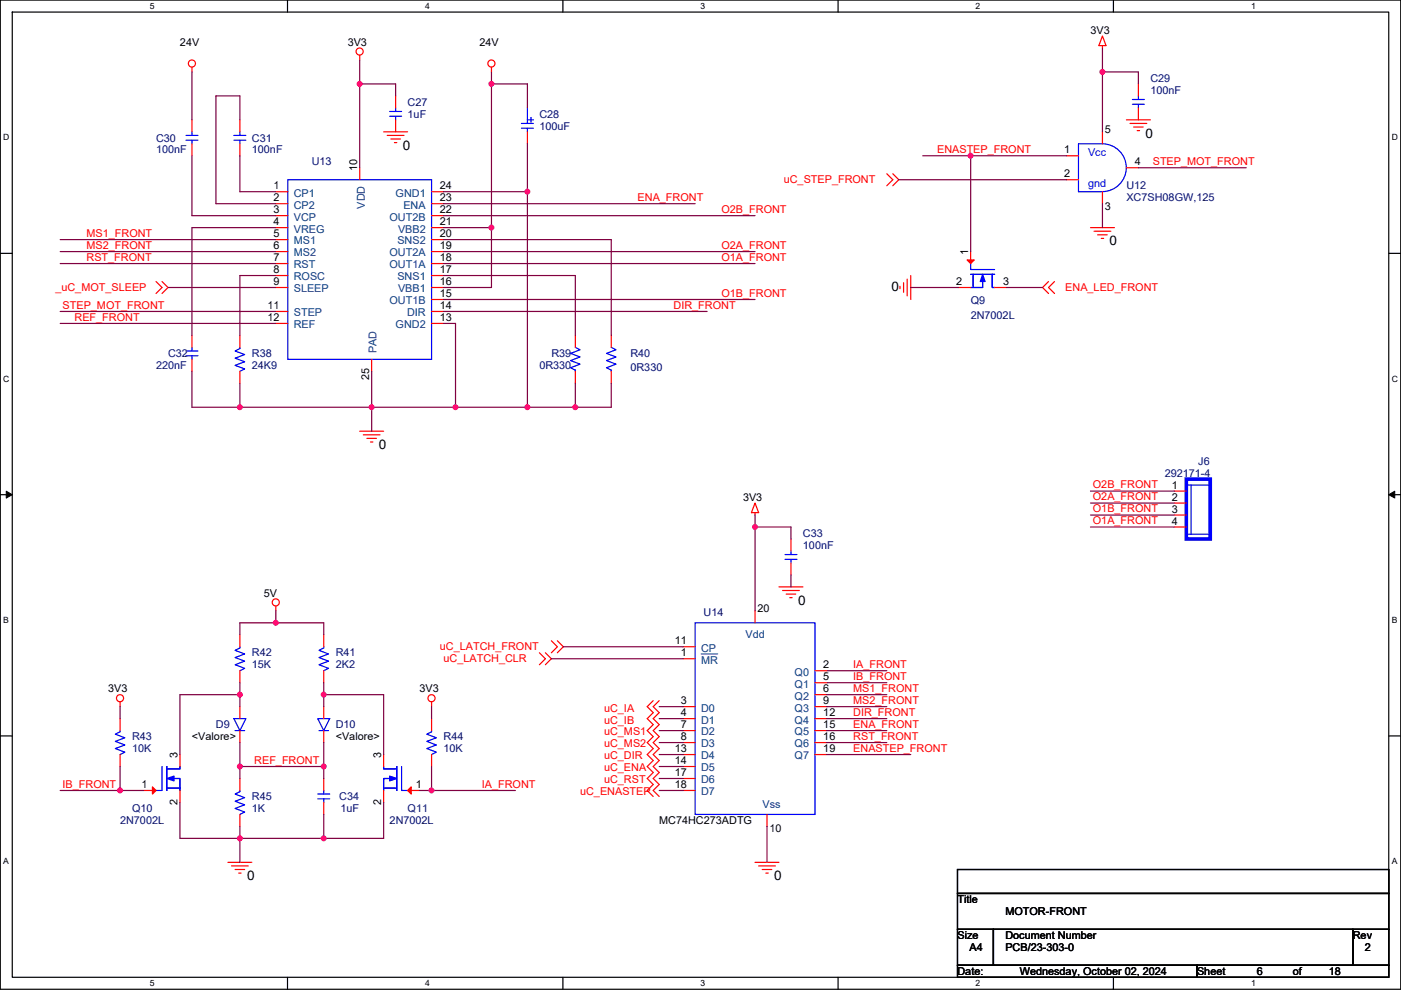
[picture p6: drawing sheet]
<svg xmlns="http://www.w3.org/2000/svg" width="297mm" height="210mm" viewBox="0 0 297 210" stroke-linecap="round" stroke-linejoin="round" font-family="sans-serif">
<path d="M.1 0h296.9v209.8h-296.9zM2.6 2.6h291.8v204.7h-291.8z" fill="none" stroke="#000" stroke-width=".25"/>
<g fill="#fff">
<path d="M31.8 .3h1v2h-1z"/>
<path d="M31.8 207.5h1v2.1h-1z"/>
</g>
<path d="M61 0v2.6M61 207.3v2.5" fill="none" stroke="#000" stroke-width=".25"/>
<g fill="#fff">
<path d="M90.1 .3h1v2h-1z"/>
<path d="M90.1 207.5h1v2.1h-1z"/>
</g>
<path d="M119.3 0v2.6M119.3 207.3v2.5" fill="none" stroke="#000" stroke-width=".25"/>
<g fill="#fff">
<path d="M148.5 .3h1v2h-1z"/>
<path d="M148.5 207.5h1v2.1h-1z"/>
</g>
<path d="M177.7 0v2.6M177.7 207.3v2.5" fill="none" stroke="#000" stroke-width=".25"/>
<g fill="#fff">
<path d="M206.9 .3h1v2h-1z"/>
<path d="M206.9 207.5h1v2.1h-1z"/>
</g>
<path d="M236.1 0v2.6M236.1 207.3v2.5" fill="none" stroke="#000" stroke-width=".25"/>
<g fill="#fff">
<path d="M265.2 .3h1v2h-1z"/>
<path d="M265.2 207.5h1v2.1h-1z"/>
<path d="M.7 28.2h1.3v2h-1.3z"/>
<path d="M295.1 28.2h1.3v2h-1.3z"/>
<path d="M.7 79.3h1.3v2.1h-1.3z"/>
<path d="M295.1 79.3h1.3v2.1h-1.3z"/>
</g>
<path d="M.1 53.7h2.5M294.4 53.7h2.6" fill="none" stroke="#000" stroke-width=".25"/>
<g fill="#fff">
<path d="M.7 130.5h1.2v2h-1.2z"/>
<path d="M295.1 130.5h1.2v2h-1.2z"/>
</g>
<path d="M.1 104.9h2.5M294.4 104.9h2.6" fill="none" stroke="#000" stroke-width=".25"/>
<path d="M1.3 104.2l1.3 .7-1.3 .7zM294.4 104.9l1.3-.7v1.4z" fill="#000" stroke="#000" stroke-width=".21"/>
<g fill="#fff">
<path d="M.7 181.7h1.2v2h-1.2z"/>
<path d="M295.1 181.7h1.2v2h-1.2z"/>
</g>
<path d="M.1 156.1h2.5M294.4 156.1h2.6M203 184.4h91.4v5.1h-91.4zM203 189.5h91.4v7.6h-91.4zM203 197.1h7.6v7.6h-7.6zM210.6 197.1h76.2v7.6h-76.2zM286.8 197.1h7.6v7.6h-7.6zM203 204.7h50.8v2.6h-50.8zM253.8 204.7h40.6v2.6h-40.6z" fill="none" stroke="#000" stroke-width=".25"/>
<g fill="none" stroke="#f00" stroke-width=".25">
<path d="M40.7 14.2v1.1M76.3 11.7v1M104.2 14.2v1.1M233.7 9.7v.5M233.7 7.6l.8 2.1h-1.5zM241.4 17.8v2.5M40.7 30.5v2.5M40.7 25.4v2.6M50.9 30.5v2.5M50.9 25.4v2.6M76.3 35.6v2.5M81.3 28h5.1"/>
<path d="M82.1 28.7h3.6M82.9 29.5h2M83.6 30.2h.5M83.9 25.4v2.6M83.9 20.3v2.6M111.8 22.9h.1M111.8 28v2.5M188 36.9l1.3 1.2-1.3 1.3M189.3 36.9l1.3 1.2-1.3 1.3M226.1 33h2.6M226.1 38.1h2.6M233.7 28v2.5"/>
<path d="M238.8 25.4h5.1M238.8 35.6h2.6M239.6 26.2h3.5M240.3 26.9h2.1M241.1 27.7h.5M241.4 22.9v2.5M33.1 59.7l1.3 1.3-1.3 1.3M34.4 59.7l1.2 1.3-1.2 1.3M58.5 40.7h2.5M58.5 43.2h2.5M58.5 45.7h2.5M58.5 48.3h2.5"/>
<path d="M58.5 50.8h2.5M58.5 53.4h2.5M58.5 55.9h2.5M58.5 58.4h2.5M91.5 40.7h2.5M91.5 43.2h2.5M91.5 45.7h2.5M91.5 48.3h2.5M91.5 50.8h2.5M91.5 53.4h2.5M91.5 55.9h2.5M91.5 58.4h2.5"/>
<path d="M191.6 60v2M192.3 59.2v3.6M193.1 58.4v5.1M205.8 53.4v2.5M222.3 59.7l-1.3 1.3 1.3 1.3M223.6 59.7l-1.3 1.3 1.3 1.3M231.2 48.3h5.1M232 49h3.5M232.7 49.8h2.1M233.5 50.6h.5M233.7 40.7v2.5M40.7 76.2v2.6"/>
<path d="M40.7 71.1v2.6M50.9 78.8v2.5M50.9 71.1v2.6M58.5 61h2.5M58.5 66.1h2.5M58.5 68.6h2.5M78.8 76.2v2.6M91.5 61h2.5M91.5 63.5h2.5M91.5 66.1h2.5M91.5 68.6h2.5M122 71.1v2.6"/>
<path d="M122 78.8v2.5M129.6 71.1v2.6M129.6 78.8v2.5M190.8 60.7v.5M203.3 61h2.5M210.9 61h2.5M76.3 91.5h5M77 92.2h3.6M77.8 93h2M78.5 93.7h.6M160.1 106.7l.7 2h-1.5zM160.1 108.7v.5"/>
<path d="M167.7 114.3v2.6M167.7 119.4v2.5M249 104.2h2.5M249 106.7h2.5M249 109.2h2.5M249 111.8h2.5M50.9 134.6v2.6M58.5 128.5v1.1M68.6 134.6v2.6M114.4 138.5l1.2 1.2-1.2 1.3M115.6 138.5l1.3 1.2-1.3 1.3M116.9 135.9l1.3 1.3-1.3 1.3"/>
<path d="M118.2 135.9l1.2 1.3-1.2 1.3M144.8 137.2h2.6M144.8 139.7h2.6M160.1 129.6v2.5M165.2 124.5h5M165.9 125.2h3.6M166.7 126h2M167.4 126.8h.6M25.5 148.9v1M25.5 152.4v2.6M50.9 142.3v2.5M50.9 149.9v2.5"/>
<path d="M50.9 155v2.5M68.6 149.9v2.5M68.6 155v2.5M68.6 142.3v2.5M91.5 148.9v1M91.5 152.4v2.6M138.5 148.6l-1.3 1.3 1.3 1.3-1.3 1.2 1.3 1.3-1.3 1.3 1.3 1.2-1.3 1.3 1.3 1.3-1.3 1.2 1.3 1.3-1.3 1.3 1.3 1.3-1.3 1.2 1.3 1.3-1.3 1.3 1.3 1.2M139.8 148.6l-1.3 1.3 1.3 1.3-1.3 1.2 1.3 1.3-1.3 1.3 1.3 1.2-1.3 1.3 1.3 1.3-1.3 1.2 1.3 1.3-1.3 1.3 1.3 1.3-1.3 1.2 1.3 1.3-1.3 1.3 1.3 1.2M144.8 149.9h2.6M144.8 152.4h2.6M144.8 155h2.6M144.8 157.5h2.6"/>
<path d="M172.8 142.3h2.5M172.8 144.8h2.5M172.8 147.3h2.5M172.8 149.9h2.5M172.8 152.4h2.5M172.8 155h2.5M172.8 157.5h2.5M25.5 160v2.6M30.5 167.7h2.6M38.2 167.7v2.5M38.2 160v2.6M50.9 172.7v2.6"/>
<path d="M50.9 165.1v2.6M68.6 170.2v2.5M68.6 165.1v2.6M81.3 167.7v2.5M81.3 160v2.6M86.4 167.7h2.6M91.5 160v2.6M144.8 160h2.6M144.8 162.6h2.6M144.8 165.1h2.6M144.8 167.7h2.6M162.6 172.7v2.6"/>
<path d="M172.8 160h2.5M48.3 182.9h5.1M49.1 183.7h3.5M49.8 184.4h2.1M50.6 185.2h.5M160.1 182.9h5.1M160.8 183.7h3.6M161.6 184.4h2M162.4 185.2h.5"/>
<circle cx="40.7" cy="13.5" r=".76"/>
<circle cx="76.2" cy="10.9" r=".76"/>
<circle cx="104.2" cy="13.5" r=".76"/>
<circle cx="58.5" cy="127.8" r=".76"/>
<circle cx="25.4" cy="148.1" r=".76"/>
<circle cx="91.5" cy="148.1" r=".76"/>
</g>
<g fill="none" stroke="#00f" stroke-width=".25">
<path d="M39.4 29.7h2.6M39.4 28.7h2.6M40.7 28v.7M40.7 29.7v.8M49.6 29.7h2.5M49.6 28.7h2.5M50.9 28v.7M50.9 29.7v.8M61 38.1h30.5v38.1h-30.5zM82.6 24.7h2.6M82.6 23.6h2.6M83.9 22.9v.7"/>
<path d="M83.9 24.7v.7M110.6 26.2h2.5M110.6 27.2h2.5M111.8 27.2v.8M111.8 22.9v3.3M112.1 25.4h1M112.6 24.9v1M233.7 30.5a5.1 5.1 0 0 1 5.1 5.1 5.1 5.1 0 0 1-5.1 5M233.7 30.5h-5v10.2h5M240.1 21.1h2.5M240.1 22.1h2.5M241.4 22.1v.8"/>
<path d="M241.4 20.3v.8M205.8 55.9v1.3h5.1M205.8 58.2h5.1M206.3 58.4v2.3M206.3 58.2v2.8M208.3 59.5v1.5h-2.5h2.5v-1M210.4 58.2v2.8h.5h-.5v-2.6M39.4 75.5h2.6M39.4 74.4h2.6M40.7 73.7v.7M40.7 75.5v.7M50.9 73.7v.2l-1.1 .5 2.1 .8-2.1 .8 2.1 .7-2.1 .8 2.1 .8-1 .5"/>
<path d="M122 73.7l1 .5-2 .8 2 .7-2 .8 2 .7-2 .8 1 .5v.3M129.6 73.7l1 .5-2 .8 2 .7-2 .8 2 .7-2 .8 1 .5v.3M166.4 117.6h2.6M166.4 118.6h2.6M167.7 118.6v.8M167.7 116.9v.7M251.5 102.9h5.1M251.5 113.3h5.1M252.5 102.9v10.4M50.9 137.2v.2l-1.1 .5 2.1 .8-2.1 .8 2.1 .7-2.1 .8 2.1 .8-1 .5M68.6 137.2v.2l-1 .5 2.1 .8-2.1 .8 2.1 .7-2.1 .8 2.1 .8-1.1 .5M147.4 132.1h25.4v40.6h-25.4z"/>
<path d="M25.5 155v.2l-1.1 .5 2.1 .8-2.1 .7 2.1 .8-2.1 .8 2.1 .7-1 .5M49.6 152.4h2.5l-1.2 2.6zM49.8 155h2.1M67.4 152.4h2.5l-1.3 2.6zM67.6 155h2.1M91.5 155v.2l-1 .5 2 .8-2 .7 2 .8-2 .8 2 .7-1 .5M34.4 162.6v5.1h-1.3M35.4 162.6v5.1M35.4 167.2h2.8M35.6 163.1h2.6v-.5v.5h-2.8M35.6 167.2h2.3M36.6 165.1h1.6v2.6v-2.6h-1.1"/>
<path d="M50.9 167.7v.2l-1.1 .5 2.1 .8-2.1 .7 2.1 .8-2.1 .8 2.1 .7-1 .5M67.4 169.4h2.5M67.4 168.4h2.5M68.6 167.7v.7M68.6 169.4v.8M81.3 167.2h2.8M81.6 167.2h2.3M82.4 165.1h-1.1v2.6v-2.6h1.6M83.9 163.1h-2.6v-.5v.5h2.8M84.1 162.6v5.1M85.2 162.6v5.1h1.2"/>
</g>
<g fill="#00f" stroke="#00f" stroke-width=".25">
<path d="M208.3 58.2l.5 1.5h-1z" fill-rule="evenodd"/>
<path d="M35.4 165.1l1.5-.5v1z" fill-rule="evenodd"/>
<path d="M82.6 164.6l1.5 .5-1.5 .5z" fill-rule="evenodd"/>
</g>
<g fill="#f00" stroke="#f00" stroke-width=".25">
<path d="M205 55.1h1.6l-.8 .8z"/>
<path d="M32.3 166.9l.8 .8-.8 .7z"/>
<path d="M86.4 167.7l.8-.8v1.5z"/>
</g>
<path d="M251.5 101.6h5.1v12.7h-5.1z" fill="none" stroke="#00f" stroke-width=".76"/>
<path d="M148.7 138.7h3.5" fill="none" stroke="#004080" stroke-width=".21"/>
<g fill="none" stroke="#800040" stroke-width=".25">
<path d="M40.7 15.3v10.1M76.3 12.7v5.1M76.3 17.8v17.8M76.3 17.8h7.6v2.5M104.2 15.3v2.5M104.2 17.8v30.5M104.2 17.8h7.6v5.1M233.7 10.2v5.1M233.7 15.3v12.7M233.7 15.3h7.7v2.5M40.7 33v12.7h17.8M50.9 25.4v-5.1h-5.1v22.9h12.7"/>
<path d="M50.9 33v7.7h7.6M111.8 30.5v10.2M190.6 38.1h35.5M195.6 33h10.2M205.8 33v20.4M205.8 33h20.3M241.4 35.6h22.8M12.8 53.4h45.7M12.8 50.8h45.7M12.8 55.9h45.7M58.5 48.3h-17.8v22.8M58.5 58.4h-7.6v12.7"/>
<path d="M94 43.2h53.4M94 45.7h66.1M94 50.8h35.6v20.3M94 58.4h28v12.7M94 48.3h10.2M94 40.7h17.8M94 53.4h66.1M94 55.9h66.1M104.2 48.3v12.7h-10.2M111.8 40.7v45.7M233.7 43.2v5.1M12.8 66.1h45.7"/>
<path d="M12.8 68.6h45.7M35.6 61h22.9M40.7 78.8v7.6h10.2M78.8 78.8v7.6M94 68.6h2.6v17.8M94 63.5h66.1M94 66.1h55.9M193.1 61h10.2M213.4 61h7.6M50.9 81.3v5.1M50.9 86.4h27.9M78.8 86.4h17.8"/>
<path d="M78.8 86.4v5.1M96.6 86.4h15.2M111.8 86.4h10.2M122 81.3v5.1M129.6 81.3v5.1h-7.6M160.1 109.2v2.6M160.1 111.8v17.8M160.1 111.8h7.6v2.5M231.2 104.2h17.8M231.2 106.7h17.8M231.2 109.2h17.8M231.2 111.8h17.8"/>
<path d="M58.5 132.1h-7.6v2.5M58.5 129.6v2.5M58.5 132.1h10.1v2.5M116.9 139.7h27.9M119.4 137.2h25.4M167.7 121.9v2.6M25.5 149.9v2.5M50.9 144.8v2.5M50.9 147.3h-12.7v12.7M50.9 157.5v5.1M50.9 147.3v2.6M68.6 144.8v2.5"/>
<path d="M68.6 157.5v5.1M68.6 147.3h12.7v12.7M68.6 147.3v2.6M91.5 149.9v2.5M139.8 149.9h5M139.8 152.4h5M139.8 155h5M139.8 157.5h5M175.3 142.3h12.7M175.3 144.8h12.7M175.3 147.3h12.7M175.3 149.9h12.7"/>
<path d="M175.3 152.4h12.7M175.3 155h12.7M175.3 157.5h12.7M12.8 167.7h12.7M25.5 162.6v5.1M25.5 167.7h5M38.2 170.2v7.6h12.7M50.9 162.6h17.7M50.9 177.8v5.1M50.9 162.6v2.5M50.9 175.3v2.5M50.9 177.8h17.7"/>
<path d="M68.6 162.6v2.5M68.6 172.7v5.1M81.3 170.2v7.6h-12.7M89 167.7h2.5M91.5 167.7h17.8M91.5 162.6v5.1M139.8 160h5M139.8 162.6h5M139.8 165.1h5M139.8 167.7h5M162.6 175.3v7.6M175.3 160h17.8"/>
</g>
<g fill="#f0f" stroke="#f0f" stroke-width=".25">
<circle cx="76.2" cy="17.8" r=".5"/>
<circle cx="104.2" cy="17.8" r=".5"/>
<circle cx="111.8" cy="86.4" r=".5"/>
<circle cx="111.8" cy="40.6" r=".5"/>
<circle cx="104.2" cy="48.3" r=".5"/>
<circle cx="96.6" cy="86.4" r=".5"/>
<circle cx="122" cy="86.4" r=".5"/>
<circle cx="50.8" cy="162.6" r=".5"/>
<circle cx="68.6" cy="162.6" r=".5"/>
<circle cx="50.8" cy="177.8" r=".5"/>
<circle cx="50.8" cy="147.3" r=".5"/>
<circle cx="68.6" cy="177.8" r=".5"/>
<circle cx="68.6" cy="147.3" r=".5"/>
<circle cx="58.5" cy="132.1" r=".5"/>
<circle cx="91.5" cy="167.6" r=".5"/>
<circle cx="25.4" cy="167.6" r=".5"/>
<circle cx="78.8" cy="86.4" r=".5"/>
<circle cx="50.8" cy="86.4" r=".5"/>
<circle cx="160.1" cy="111.8" r=".5"/>
<circle cx="233.7" cy="15.2" r=".5"/>
<circle cx="205.8" cy="33" r=".5"/>
</g>
<g font-size="2.8">
<text x="242.9" y="29.2">0</text>
<text x="85.4" y="31.7">0</text>
<text x="235.3" y="52">0</text>
<text x="189" y="61.7">0</text>
<text x="80.3" y="95.2">0</text>
<text x="169.2" y="128.2">0</text>
<text x="52.4" y="186.7">0</text>
<text x="164.1" y="186.7">0</text>
</g>
<g font-size="2.3">
<text x="38.2" y="9.7">24V</text>
<text x="73.7" y="9.7">3V3</text>
<text x="101.7" y="9.7">24V</text>
<text x="231.2" y="7.2">3V3</text>
<text x="234.3" y="28.2">5</text>
<text x="225.6" y="32.5">1</text>
<text x="240.6" y="35.1">4</text>
<text x="58" y="40.1">1</text>
<text x="75.7" y="36.3" transform="rotate(-90 75.7 36.3)">10</text>
<text x="93.3" y="40.1">24</text>
<text x="225.6" y="37.6">2</text>
<text x="58" y="42.7">2</text>
<text x="58" y="45.2">3</text>
<text x="58" y="47.8">4</text>
<text x="93.3" y="45.2">22</text>
<text x="93.3" y="42.7">23</text>
<text x="93.3" y="47.8">21</text>
<text x="234.3" y="44.5">3</text>
<text x="58" y="50.3">5</text>
<text x="58" y="52.8">6</text>
<text x="93.3" y="50.3">20</text>
<text x="93.3" y="52.8">19</text>
<text x="58" y="55.4">7</text>
<text x="58" y="57.9">8</text>
<text x="93.3" y="57.9">17</text>
<text x="93.3" y="55.4">18</text>
<text x="205.3" y="54.1" transform="rotate(-90 205.3 54.1)">1</text>
<text x="56.7" y="65.5">11</text>
<text x="58" y="60.5">9</text>
<text x="93.3" y="63">15</text>
<text x="93.3" y="65.5">14</text>
<text x="93.3" y="60.5">16</text>
<text x="202.8" y="60.5">2</text>
<text x="212.7" y="60.5">3</text>
<text x="56.7" y="68.1">12</text>
<text x="93.3" y="68.1">13</text>
<text x="78.3" y="80.6" transform="rotate(-90 78.3 80.6)">25</text>
<text x="157.5" y="106.2">3V3</text>
<text x="248.5" y="103.6">1</text>
<text x="248.5" y="106.2">2</text>
<text x="248.5" y="108.7">3</text>
<text x="248.5" y="111.3">4</text>
<text x="55.9" y="126.5">5V</text>
<text x="160.6" y="129.8">20</text>
<text x="143.1" y="136.7">11</text>
<text x="144.3" y="139.2">1</text>
<text x="174.6" y="141.7">2</text>
<text x="22.9" y="146.9">3V3</text>
<text x="89" y="146.9">3V3</text>
<text x="144.3" y="149.4">3</text>
<text x="174.6" y="144.3">5</text>
<text x="174.6" y="146.8">6</text>
<text x="174.6" y="149.4">9</text>
<text x="144.3" y="151.9">4</text>
<text x="144.3" y="154.4">7</text>
<text x="174.6" y="151.9">12</text>
<text x="174.6" y="154.4">15</text>
<text x="37.6" y="160.8" transform="rotate(-90 37.6 160.8)">3</text>
<text x="40.7" y="157">&lt;Valore&gt;</text>
<text x="71.2" y="157">&lt;Valore&gt;</text>
<text x="80.8" y="160.8" transform="rotate(-90 80.8 160.8)">3</text>
<text x="143.1" y="159.5">13</text>
<text x="144.3" y="157">8</text>
<text x="174.6" y="157">16</text>
<text x="174.6" y="159.5">19</text>
<text x="30" y="167.1">1</text>
<text x="88.2" y="167.1">1</text>
<text x="143.1" y="162.1">14</text>
<text x="143.1" y="164.6">17</text>
<text x="143.1" y="167.1">18</text>
<text x="37.6" y="170.7" transform="rotate(-90 37.6 170.7)">2</text>
<text x="80.8" y="170.7" transform="rotate(-90 80.8 170.7)">2</text>
<text x="139.8" y="174.8">MC74HC273ADTG</text>
<text x="163.1" y="176.6">10</text>
<text x="203" y="191.6">Title</text>
<text x="213.2" y="194.1">MOTOR-FRONT</text>
<text x="203" y="199.2">Size</text>
<text x="205.5" y="201.7">A4</text>
<text x="213.2" y="199.2">Document Number</text>
<text x="213.2" y="201.7">PCB/23-303-0</text>
<text x="286.8" y="199.2">Rev</text>
<text x="289.4" y="201.7">2</text>
<text x="203" y="206.8">Date:</text>
<text x="216.2" y="206.8">Wednesday, October 02, 2024</text>
<text x="253.8" y="206.8">Sheet</text>
<text x="266.5" y="206.8">6</text>
<text x="274.1" y="206.8">of</text>
<text x="281.7" y="206.8">18</text>
</g>
<g font-size="2.3" fill="#000080">
<text x="243.9" y="17.3">C29</text>
<text x="86.4" y="22.4">C27</text>
<text x="243.9" y="19.9">100nF</text>
<text x="86.4" y="24.9">1uF</text>
<text x="114.4" y="24.9">C28</text>
<text x="114.4" y="27.5">100uF</text>
<text x="33.1" y="30">C30</text>
<text x="33.1" y="32.6">100nF</text>
<text x="53.4" y="30">C31</text>
<text x="53.4" y="32.6">100nF</text>
<text x="66.1" y="35.1">U13</text>
<text x="238.8" y="40.2">U12</text>
<text x="238.8" y="42.7">XC7SH08GW,125</text>
<text x="205.8" y="64.6">Q9</text>
<text x="205.8" y="67.6">2N7002L</text>
<text x="35.6" y="75.7">C32</text>
<text x="53.4" y="75.7">R38</text>
<text x="116.9" y="75.7">R39</text>
<text x="133.7" y="75.7">R40</text>
<text x="33.1" y="78.3">220nF</text>
<text x="53.4" y="78.3">24K9</text>
<text x="114.4" y="78.3">0R330</text>
<text x="133.7" y="78.8">0R330</text>
<text x="246.9" y="101.1">292171-4</text>
<text x="254.1" y="98.6">J6</text>
<text x="170.2" y="113.8">C33</text>
<text x="170.2" y="116.4">100nF</text>
<text x="149.2" y="130.6">U14</text>
<text x="53.4" y="139.2">R42</text>
<text x="53.4" y="141.8">15K</text>
<text x="71.2" y="139.2">R41</text>
<text x="71.2" y="141.8">2K2</text>
<text x="45.8" y="154.5">D9</text>
<text x="71.2" y="154.5">D10</text>
<text x="28" y="157">R43</text>
<text x="28" y="159.6">10K</text>
<text x="94" y="157">R44</text>
<text x="94" y="159.6">10K</text>
<text x="28" y="172.3">Q10</text>
<text x="53.4" y="169.7">R45</text>
<text x="53.4" y="172.3">1K</text>
<text x="71.9" y="169.7">C34</text>
<text x="72.2" y="172.3">1uF</text>
<text x="86.4" y="172.3">Q11</text>
<text x="25.5" y="174.8">2N7002L</text>
<text x="82.6" y="174.8">2N7002L</text>
</g>
<g font-size="2.3" fill="#f00">
<text x="198.7" y="32.4">ENASTEP_FRONT</text>
<text x="244.4" y="35">STEP_MOT_FRONT</text>
<text x="166.2" y="38.9">uC_STEP_FRONT</text>
<text x="135.2" y="42.6">ENA_FRONT</text>
<text x="153" y="45.1">O2B_FRONT</text>
<text x="18.3" y="50.2">MS1_FRONT</text>
<text x="18.3" y="52.7">MS2_FRONT</text>
<text x="153" y="52.7">O2A_FRONT</text>
<text x="18.3" y="55.3">RST_FRONT</text>
<text x="153" y="55.3">O1A_FRONT</text>
<text x="11.7" y="61.8">_uC_MOT_SLEEP</text>
<text x="13.3" y="65.4">STEP_MOT_FRONT</text>
<text x="142.8" y="65.4">DIR_FRONT</text>
<text x="153" y="62.9">O1B_FRONT</text>
<text x="225.9" y="61.8">ENA_LED_FRONT</text>
<text x="15.8" y="68">REF_FRONT</text>
<text x="231.7" y="103.5">O2B_FRONT</text>
<text x="231.7" y="106.1">O2A_FRONT</text>
<text x="231.7" y="108.6">O1B_FRONT</text>
<text x="231.7" y="111.2">O1A_FRONT</text>
<text x="93.3" y="138">uC_LATCH_FRONT</text>
<text x="94" y="140.5">uC_LATCH_CLR</text>
<text x="180.9" y="141.6">IA_FRONT</text>
<text x="180.9" y="144.2">IB_FRONT</text>
<text x="180.9" y="146.7">MS1_FRONT</text>
<text x="180.9" y="149.3">MS2_FRONT</text>
<text x="128.1" y="150.9">uC_IA</text>
<text x="128.1" y="153.5">uC_IB</text>
<text x="128.1" y="156">uC_MS1</text>
<text x="180.9" y="151.8">DIR_FRONT</text>
<text x="180.9" y="154.3">ENA_FRONT</text>
<text x="53.9" y="162">REF_FRONT</text>
<text x="128.1" y="158.5">uC_MS2</text>
<text x="128.1" y="161.1">uC_DIR</text>
<text x="180.9" y="156.9">RST_FRONT</text>
<text x="180.9" y="159.4">ENASTEP_FRONT</text>
<text x="13.3" y="167">IB_FRONT</text>
<text x="102.2" y="167">IA_FRONT</text>
<text x="128.1" y="163.6">uC_ENA</text>
<text x="128.1" y="166.2">uC_RST</text>
<text x="123" y="168.7">uC_ENASTEP</text>
</g>
<g font-size="2.3" fill="#00f">
<text x="230.7" y="33.1">Vcc</text>
<text x="230.7" y="39.7">gnd</text>
</g>
<g font-size="2.3" fill="#004080">
<text x="62.3" y="41.7">CP1</text>
<text x="83.9" y="41.7">GND1</text>
<text x="62.3" y="44.2">CP2</text>
<text x="62.3" y="46.8">VCP</text>
<text x="77.3" y="44.3" transform="rotate(-90 77.3 44.3)">VDD</text>
<text x="82.6" y="46.8">OUT2B</text>
<text x="85.5" y="44.2">ENA</text>
<text x="62.3" y="49.3">VREG</text>
<text x="62.3" y="51.9">MS1</text>
<text x="84.3" y="51.9">SNS2</text>
<text x="84.4" y="49.3">VBB2</text>
<text x="62.3" y="54.4">MS2</text>
<text x="62.3" y="56.9">RST</text>
<text x="62.3" y="59.5">ROSC</text>
<text x="82.6" y="54.4">OUT2A</text>
<text x="82.6" y="56.9">OUT1A</text>
<text x="84.3" y="59.5">SNS1</text>
<text x="62.3" y="62">SLEEP</text>
<text x="82.6" y="64.6">OUT1B</text>
<text x="84.4" y="62">VBB1</text>
<text x="62.3" y="67.1">STEP</text>
<text x="62.3" y="69.6">REF</text>
<text x="83.9" y="69.6">GND2</text>
<text x="86.3" y="67.1">DIR</text>
<text x="79.9" y="75" transform="rotate(-90 79.9 75)">PAD</text>
<text x="158" y="135.4">Vdd</text>
<text x="148.7" y="138.2">CP</text>
<text x="148.7" y="140.8">MR</text>
<text x="168.5" y="143.3">Q0</text>
<text x="168.5" y="145.8">Q1</text>
<text x="168.5" y="148.4">Q2</text>
<text x="148.7" y="150.9">D0</text>
<text x="148.7" y="153.5">D1</text>
<text x="148.7" y="156">D2</text>
<text x="168.5" y="150.9">Q3</text>
<text x="168.5" y="153.5">Q4</text>
<text x="168.5" y="156">Q5</text>
<text x="148.7" y="158.5">D3</text>
<text x="148.7" y="161.1">D4</text>
<text x="168.5" y="158.5">Q6</text>
<text x="168.5" y="161.1">Q7</text>
<text x="148.7" y="163.6">D5</text>
<text x="148.7" y="166.2">D6</text>
<text x="148.7" y="168.7">D7</text>
<text x="161.7" y="171.4">Vss</text>
</g>
<g font-size="1.8">
<text x="31.8" y="1.9">5</text>
<text x="90.1" y="1.9">4</text>
<text x="148.5" y="1.9">3</text>
<text x="206.9" y="1.9">2</text>
<text x="265.2" y="1.9">1</text>
<text x=".7" y="29.8">D</text>
<text x="295.1" y="29.8">D</text>
<text x=".7" y="81">C</text>
<text x="295.1" y="81">C</text>
<text x=".7" y="132.1">B</text>
<text x="295.1" y="132.1">B</text>
<text x=".7" y="183.3">A</text>
<text x="295.1" y="183.3">A</text>
<text x="31.8" y="209.2">5</text>
<text x="90.1" y="209.2">4</text>
<text x="148.5" y="209.2">3</text>
<text x="206.9" y="209.2">2</text>
<text x="265.2" y="209.2">1</text>
</g>
</svg>
